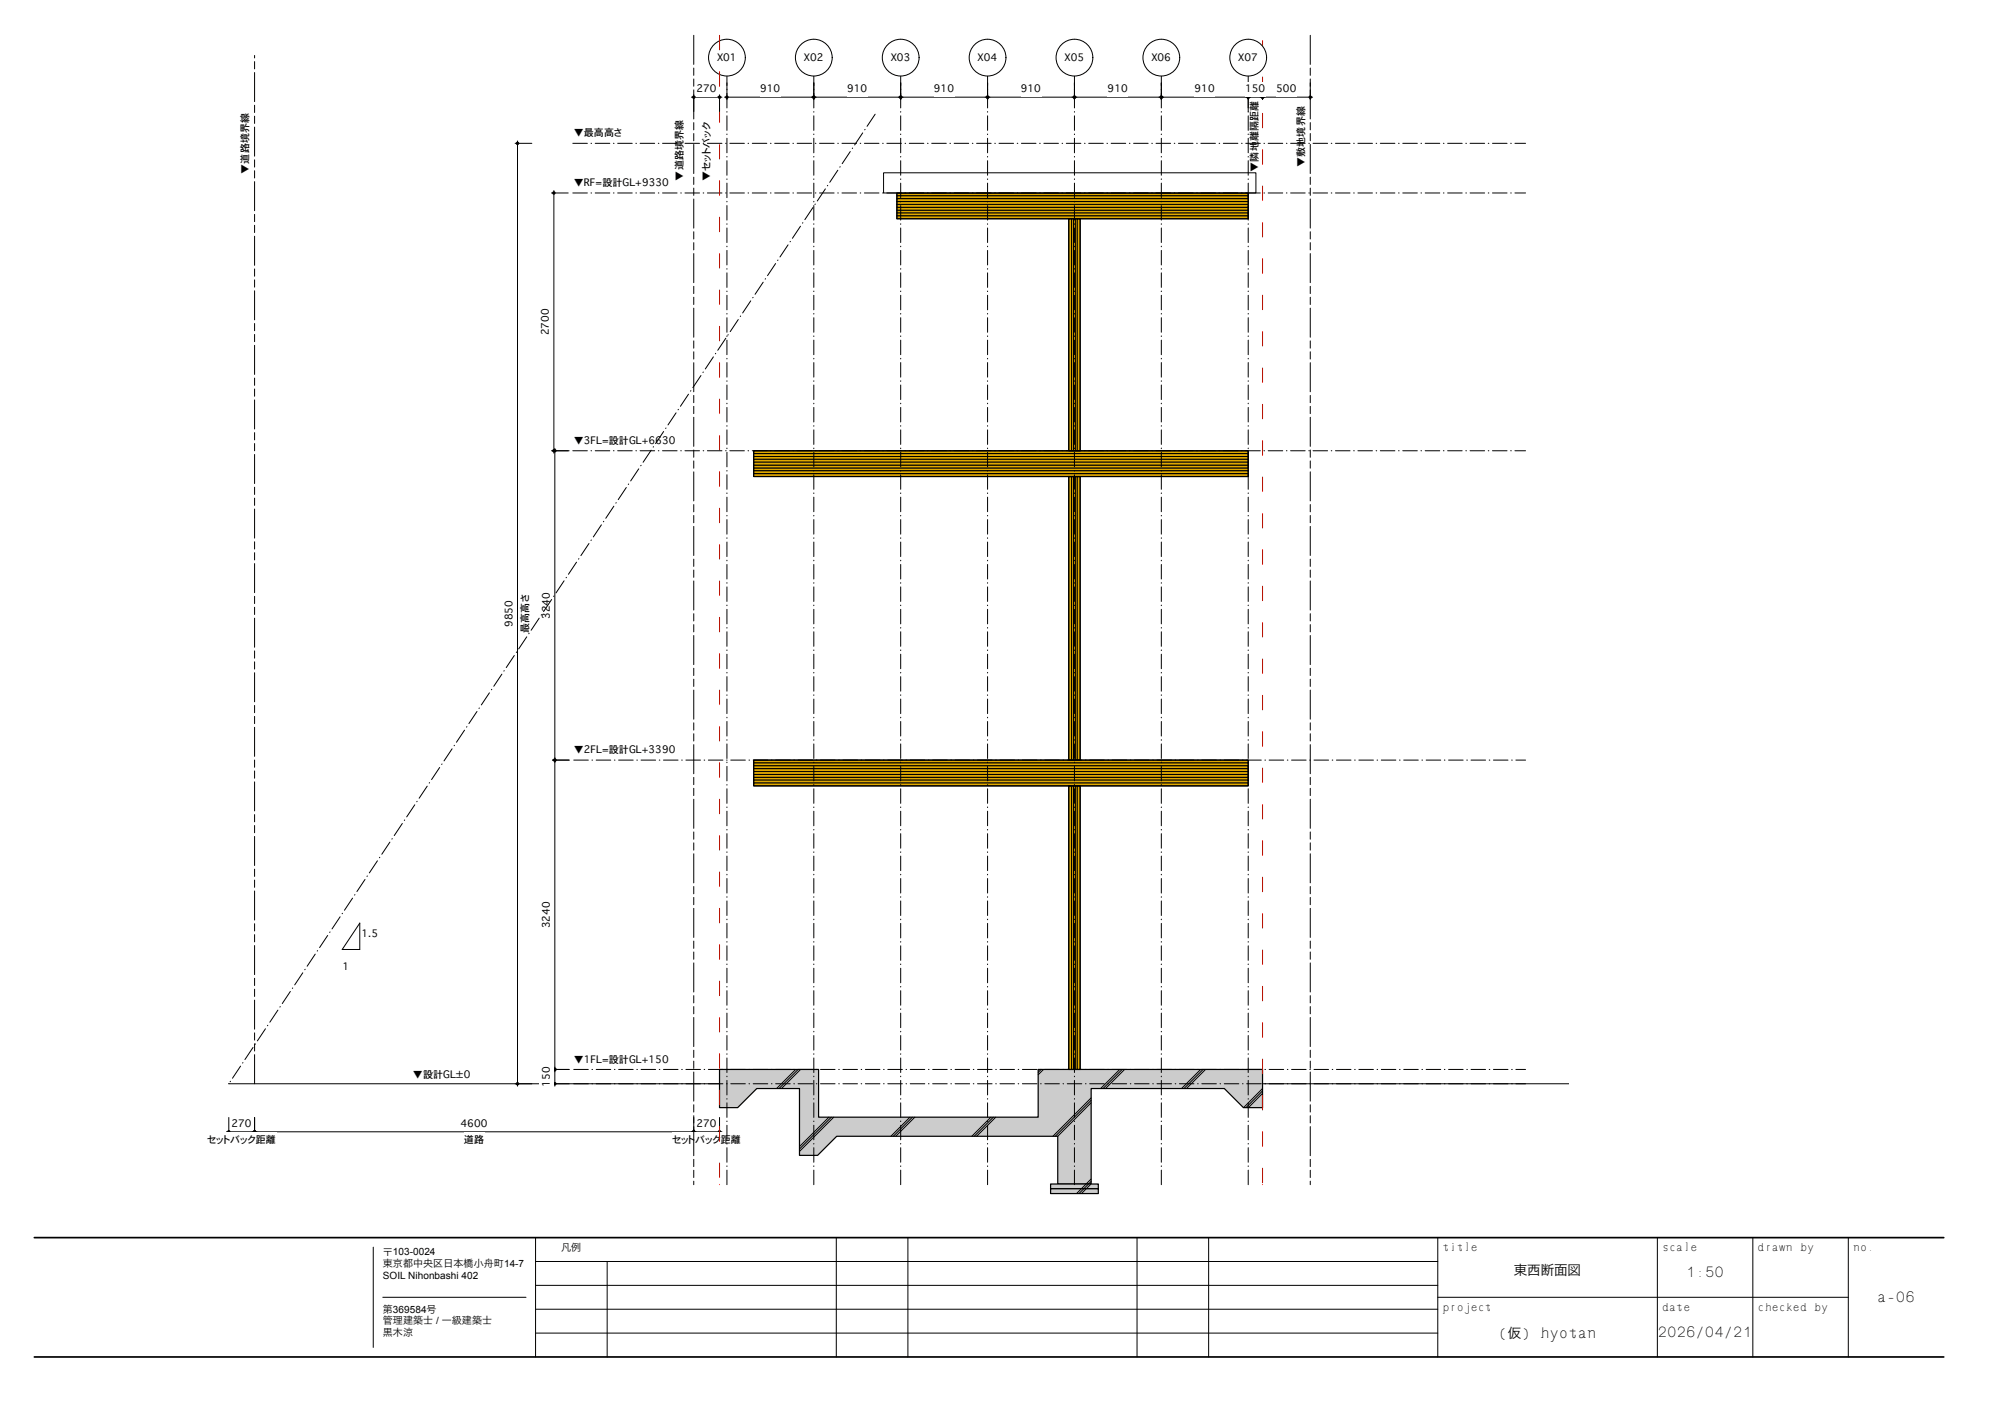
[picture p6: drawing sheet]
<svg xmlns="http://www.w3.org/2000/svg" width="420mm" height="297mm" viewBox="0 0 420 297" stroke-linecap="round" stroke-linejoin="round" font-family="sans-serif">
<path d="M150.7 224h20.8v10h46v-10h47v8h-4l-4-4h-27.9v20h-7v-10h-46.3l-4 4h-3.8v-14h-9l-4 4h-3.8z" fill="#ccc"/>
<g fill="none" stroke="#000" stroke-width=".21">
<path d="M166.7 224l-4 4M167.2 224l-4 4M167.7 224l-4 4M173.6 234l-6.1 6.2M174.1 234l-6.6 6.7M174.7 234l-7.2 7.2M190.6 234l-4 4M191.1 234l-4 4M191.6 234l-4 4M207.6 234l-4 4M208.1 234l-4 4M208.6 234l-4 4"/>
<path d="M217.6 224l-.1 .1M218.1 224l-.6 .6M218.6 224l-1.1 1.1M228.6 230l-8 8M228.6 230.5l-7.5 7.5M228.6 231l-7 7M234.6 224l-4 4M235.1 224l-4 4M235.6 224l-4 4M251.5 224l-4 4M252 224l-4 4M252.5 224l-4 4"/>
<path d="M264.5 228l-4 4M264.5 228.5l-3.5 3.5M264.5 229l-3 3M228.6 247l-1.1 1M228.6 247.5l-.6 .5M228.6 248h-.1"/>
</g>
<path d="M150.7 224h20.8v10h46v-10h47v8h-4l-4-4h-27.9v20h-7v-10h-46.3l-4 4h-3.8v-14h-9l-4 4h-3.8z" fill="none" stroke="#000" stroke-width=".25"/>
<path d="M120.2 227h199.4" fill="none" stroke="#000" stroke-width=".21" stroke-dasharray="3 .8 .1 .8"/>
<path d="M141 25.1h2.9v12.7h-2.9z" fill="#fff"/>
<g fill="none" stroke="#000" stroke-width=".21">
<path d="M47.9 227h102.8M52.8 237.1h93M53.3 234.1v3.5M145.3 236.6v3.5"/>
<circle cx="53.3" cy="237.1" r=".25"/>
<circle cx="145.3" cy="237.1" r=".25"/>
</g>
<g fill="#000">
<circle cx="53.3" cy="237.1" r=".25"/>
<circle cx="145.3" cy="237.1" r=".25"/>
</g>
<g fill="#fff">
<path d="M96.5 233.9h5.7v3h-5.7z"/>
<path d="M97.2 237.3h4.3v3h-4.3z"/>
</g>
<path d="M75.4 193.4v5.5h-3.7zM264.5 227h64.1" fill="none" stroke="#000" stroke-width=".21"/>
<g fill="#fff">
<path d="M75.7 194.2h3.5v2.9h-3.5z"/>
<path d="M71.8 201h1.4v3h-1.4z"/>
<path d="M271.1 22.2h3v12.8h-3z"/>
<path d="M261.4 21.1h3v14.9h-3z"/>
</g>
<g fill="none" stroke="#000" stroke-width=".21">
<path d="M116 39.9v55M115.5 40.4h3.5M115.5 94.4h3.5"/>
<circle cx="116" cy="40.4" r=".25"/>
<circle cx="116" cy="94.4" r=".25"/>
</g>
<g fill="#000">
<circle cx="116" cy="40.4" r=".25"/>
<circle cx="116" cy="94.4" r=".25"/>
</g>
<g fill="#fff">
<path d="M112.8 64.6h3v5.7h-3z"/>
<path d="M146.6 25.5h3v12.4h-3z"/>
</g>
<path d="M157.9 159.2h103.6v.6h-103.6z" fill="#dfa800"/>
<path d="M157.9 159.2h103.6v.6h-103.6z" fill="none" stroke="#000" stroke-width=".21"/>
<path d="M157.9 159.8h103.6v.6h-103.6z" fill="#dfa800"/>
<path d="M157.9 159.8h103.6v.6h-103.6z" fill="none" stroke="#000" stroke-width=".21"/>
<path d="M157.9 160.4h103.6v.6h-103.6z" fill="#dfa800"/>
<path d="M157.9 160.4h103.6v.6h-103.6z" fill="none" stroke="#000" stroke-width=".21"/>
<path d="M157.9 161h103.6v.6h-103.6z" fill="#dfa800"/>
<path d="M157.9 161h103.6v.6h-103.6z" fill="none" stroke="#000" stroke-width=".21"/>
<path d="M157.9 162.8h103.6v.6h-103.6z" fill="#dfa800"/>
<path d="M157.9 162.8h103.6v.6h-103.6z" fill="none" stroke="#000" stroke-width=".21"/>
<path d="M157.9 163.4h103.6v.6h-103.6z" fill="#dfa800"/>
<path d="M157.9 163.4h103.6v.6h-103.6z" fill="none" stroke="#000" stroke-width=".21"/>
<path d="M157.9 162.2h103.6v.6h-103.6z" fill="#dfa800"/>
<path d="M157.9 162.2h103.6v.6h-103.6z" fill="none" stroke="#000" stroke-width=".21"/>
<path d="M157.9 161.6h103.6v.6h-103.6z" fill="#dfa800"/>
<path d="M157.9 161.6h103.6v.6h-103.6z" fill="none" stroke="#000" stroke-width=".21"/>
<path d="M187.9 40.4h73.6v.6h-73.6z" fill="#dfa800"/>
<path d="M187.9 40.4h73.6v.6h-73.6" fill="none" stroke="#000" stroke-width=".21"/>
<path d="M187.9 41h73.6v.6h-73.6z" fill="#dfa800"/>
<path d="M187.9 41h73.6v.6h-73.6" fill="none" stroke="#000" stroke-width=".21"/>
<path d="M187.9 41.6h73.6v.6h-73.6z" fill="#dfa800"/>
<path d="M187.9 41.6h73.6v.6h-73.6" fill="none" stroke="#000" stroke-width=".21"/>
<path d="M187.9 42.2h73.6v.6h-73.6z" fill="#dfa800"/>
<path d="M187.9 42.2h73.6v.6h-73.6" fill="none" stroke="#000" stroke-width=".21"/>
<path d="M187.9 44h73.6v.6h-73.6z" fill="#dfa800"/>
<path d="M187.9 44h73.6v.6h-73.6" fill="none" stroke="#000" stroke-width=".21"/>
<path d="M187.9 44.6h73.6v.6h-73.6z" fill="#dfa800"/>
<path d="M187.9 44.6h73.6v.6h-73.6" fill="none" stroke="#000" stroke-width=".21"/>
<path d="M187.9 43.4h73.6v.6h-73.6z" fill="#dfa800"/>
<path d="M187.9 43.4h73.6v.6h-73.6" fill="none" stroke="#000" stroke-width=".21"/>
<path d="M187.9 42.8h73.6v.6h-73.6z" fill="#dfa800"/>
<path d="M187.9 42.8h73.6v.6h-73.6" fill="none" stroke="#000" stroke-width=".21"/>
<path d="M157.9 164h103.6v.6h-103.6z" fill="#dfa800"/>
<path d="M157.9 164h103.6v.6h-103.6z" fill="none" stroke="#000" stroke-width=".21"/>
<path d="M187.9 45.2h73.6v.6h-73.6z" fill="#dfa800"/>
<path d="M187.9 45.2h73.6v.6h-73.6" fill="none" stroke="#000" stroke-width=".21"/>
<path d="M223.9 164.6h.6v59.4h-.6z" fill="#dfa800"/>
<path d="M223.9 164.6h.6v59.4h-.6zM224.5 164.6h.4v59.4h-.4zM224.9 164.6h.4v59.4h-.4zM225.3 164.6h.4v59.4h-.4z" fill="none" stroke="#000" stroke-width=".21"/>
<path d="M224.7 164.6v59.4M225.1 164.6v59.4M225.5 164.6v59.4" fill="none" stroke="#dfa800" stroke-width=".4"/>
<path d="M225.7 164.6h.6v59.4h-.6z" fill="#dfa800"/>
<path d="M225.7 164.6h.6v59.4h-.6z" fill="none" stroke="#000" stroke-width=".21"/>
<path d="M223.9 99.8h.6v59.4h-.6z" fill="#dfa800"/>
<path d="M223.9 99.8h.6v59.4h-.6zM224.5 99.8h.4v59.4h-.4zM224.9 99.8h.4v59.4h-.4zM225.3 99.8h.4v59.4h-.4z" fill="none" stroke="#000" stroke-width=".21"/>
<path d="M224.7 99.8v59.4M225.1 99.8v59.4M225.5 99.8v59.4" fill="none" stroke="#dfa800" stroke-width=".4"/>
<path d="M225.7 99.8h.6v59.4h-.6z" fill="#dfa800"/>
<path d="M225.7 99.8h.6v59.4h-.6z" fill="none" stroke="#000" stroke-width=".21"/>
<path d="M223.9 45.8h.6v48.6h-.6z" fill="#dfa800"/>
<path d="M223.9 45.8h.6v48.6h-.6zM224.5 45.8h.4v48.6h-.4zM224.9 45.8h.4v48.6h-.4zM225.3 45.8h.4v48.6h-.4z" fill="none" stroke="#000" stroke-width=".21"/>
<path d="M224.7 45.8v48.6M225.1 45.8v48.6M225.5 45.8v48.6" fill="none" stroke="#dfa800" stroke-width=".4"/>
<path d="M225.7 45.8h.6v48.6h-.6z" fill="#dfa800"/>
<path d="M187.9 40.4v5.4M225.7 45.8h.6v48.6h-.6z" fill="none" stroke="#000" stroke-width=".21"/>
<path d="M185.1 36.2h78v4.2h-78z" fill="#fff"/>
<path d="M185.1 36.2h78v4.2h-78z" fill="none" stroke="#000" stroke-width=".21"/>
<path d="M157.9 94.4h103.6v.6h-103.6z" fill="#dfa800"/>
<path d="M157.9 94.4h103.6v.6h-103.6z" fill="none" stroke="#000" stroke-width=".21"/>
<path d="M157.9 95h103.6v.6h-103.6z" fill="#dfa800"/>
<path d="M157.9 95h103.6v.6h-103.6z" fill="none" stroke="#000" stroke-width=".21"/>
<path d="M157.9 95.6h103.6v.6h-103.6z" fill="#dfa800"/>
<path d="M157.9 95.6h103.6v.6h-103.6z" fill="none" stroke="#000" stroke-width=".21"/>
<path d="M157.9 96.2h103.6v.6h-103.6z" fill="#dfa800"/>
<path d="M157.9 96.2h103.6v.6h-103.6z" fill="none" stroke="#000" stroke-width=".21"/>
<path d="M157.9 98h103.6v.6h-103.6z" fill="#dfa800"/>
<path d="M157.9 98h103.6v.6h-103.6z" fill="none" stroke="#000" stroke-width=".21"/>
<path d="M157.9 98.6h103.6v.6h-103.6z" fill="#dfa800"/>
<path d="M157.9 98.6h103.6v.6h-103.6z" fill="none" stroke="#000" stroke-width=".21"/>
<path d="M157.9 97.4h103.6v.6h-103.6z" fill="#dfa800"/>
<path d="M157.9 97.4h103.6v.6h-103.6z" fill="none" stroke="#000" stroke-width=".21"/>
<path d="M157.9 96.8h103.6v.6h-103.6z" fill="#dfa800"/>
<path d="M157.9 96.8h103.6v.6h-103.6z" fill="none" stroke="#000" stroke-width=".21"/>
<path d="M157.9 99.2h103.6v.6h-103.6z" fill="#dfa800"/>
<path d="M157.9 99.2h103.6v.6h-103.6z" fill="none" stroke="#000" stroke-width=".21"/>
<g fill="#fff">
<path d="M120.2 220.5h19.9v2.9h-19.9z"/>
<path d="M120.2 155.7h21.4v2.9h-21.4z"/>
<path d="M120.2 90.9h21.4v2.9h-21.4z"/>
<path d="M86.5 223.7h12.1v3h-12.1z"/>
<path d="M120.2 36.9h20v2.9h-20z"/>
<path d="M120.2 26.5h10.1v2.9h-10.1z"/>
</g>
<path d="M53.3 227v-215.4" fill="none" stroke="#000" stroke-width=".21" stroke-dasharray="6.1 .8 1.5 .8 1.5 .8"/>
<g fill="none" stroke="#000" stroke-width=".21">
<path d="M47.4 237.1h6.4M47.9 234.1v3.5M53.3 234.1v3.5"/>
<circle cx="47.9" cy="237.1" r=".25"/>
<circle cx="53.3" cy="237.1" r=".25"/>
</g>
<g fill="#000">
<circle cx="47.9" cy="237.1" r=".25"/>
<circle cx="53.3" cy="237.1" r=".25"/>
</g>
<g fill="#fff">
<path d="M48.5 233.9h4.3v3h-4.3z"/>
<path d="M43.4 237.3h14.5v3h-14.5z"/>
</g>
<g fill="none" stroke="#000" stroke-width=".21">
<path d="M144.8 237.1h6.4M145.3 234.1v3.5M150.7 234.1v3.5"/>
<circle cx="145.3" cy="237.1" r=".25"/>
<circle cx="150.7" cy="237.1" r=".25"/>
</g>
<g fill="#000">
<circle cx="145.3" cy="237.1" r=".25"/>
<circle cx="150.7" cy="237.1" r=".25"/>
</g>
<g fill="#fff">
<path d="M145.9 233.9h4.3v3h-4.3z"/>
<path d="M140.8 237.3h14.5v3h-14.5z"/>
</g>
<path d="M220.1 248h10v1h-10z" fill="#ccc"/>
<path d="M227.5 248l-1 1M228 248l-1 1M228.5 248l-1 1" fill="none" stroke="#000" stroke-width=".21"/>
<path d="M220.1 248h10v1h-10z" fill="none" stroke="#000" stroke-width=".25"/>
<path d="M220.1 249h10v1h-10z" fill="#ccc"/>
<path d="M226.5 249l-1 1M227 249l-1 1M227.5 249l-1 1" fill="none" stroke="#000" stroke-width=".21"/>
<path d="M220.1 249h10v1h-10z" fill="none" stroke="#000" stroke-width=".25"/>
<path d="M49.9 23.6h3v12.8h-3z" fill="#fff"/>
<g fill="none" stroke="#000" stroke-width=".21">
<path d="M107.9 30h3.5M108.4 29.5v198M107.9 227h3.5"/>
<circle cx="108.4" cy="30" r=".25"/>
<circle cx="108.4" cy="227" r=".25"/>
</g>
<g fill="#000">
<circle cx="108.4" cy="30" r=".25"/>
<circle cx="108.4" cy="227" r=".25"/>
</g>
<g fill="#fff">
<path d="M105.2 125.7h3v5.7h-3z"/>
<path d="M108.6 124.5h3v8h-3z"/>
</g>
<g fill="none" stroke="#000" stroke-width=".21">
<path d="M115.7 94.4h3.5M116.2 93.9v65.8M115.7 159.2h3.5"/>
<circle cx="116.2" cy="94.4" r=".25"/>
<circle cx="116.2" cy="159.2" r=".25"/>
</g>
<g fill="#000">
<circle cx="116.2" cy="94.4" r=".25"/>
<circle cx="116.2" cy="159.2" r=".25"/>
</g>
<path d="M113 124h3v5.7h-3z" fill="#fff"/>
<g fill="none" stroke="#000" stroke-width=".21">
<path d="M115.7 159.2h3.5M116.2 158.7v65.8M115.7 224h3.5"/>
<circle cx="116.2" cy="159.2" r=".25"/>
<circle cx="116.2" cy="224" r=".25"/>
</g>
<g fill="#000">
<circle cx="116.2" cy="159.2" r=".25"/>
<circle cx="116.2" cy="224" r=".25"/>
</g>
<path d="M113 188.8h3v5.7h-3z" fill="#fff"/>
<g fill="none" stroke="#000" stroke-width=".21">
<path d="M115.7 224h3.5M115.7 227h3.5M116.2 223.5v4"/>
<circle cx="116.2" cy="224" r=".25"/>
<circle cx="116.2" cy="227" r=".25"/>
</g>
<g fill="#000">
<circle cx="116.2" cy="224" r=".25"/>
<circle cx="116.2" cy="227" r=".25"/>
</g>
<path d="M113 223.4h3v4.3h-3z" fill="#fff"/>
<path d="M187.9 40.4h73.6v5.4h-73.6zM223.9 45.8h2.4v48.6h-2.4zM157.9 94.4h103.6v5.4h-103.6zM223.9 99.8h2.4v59.4h-2.4zM157.9 159.2h103.6v5.4h-103.6zM223.9 164.6h2.4v59.4h-2.4z" fill="none" stroke="#000" stroke-width=".25"/>
<path d="M183.3 23.9l-135.4 203.1M152.3 248.2v-240M170.5 248.2v-240M188.7 248.2v-240M206.9 248.2v-240M225.1 248.2v-240M243.3 248.2v-240M261.5 248.2v-240" fill="none" stroke="#000" stroke-width=".21" stroke-dasharray="3 .8 .1 .8"/>
<path d="M48 227h-.1" fill="none" stroke="#000" stroke-width=".21"/>
<path d="M264.5 5.9v242.3" fill="none" stroke="#f00" stroke-width=".21" stroke-dasharray="3 4.6"/>
<path d="M264.5 248.1v.1" fill="none" stroke="#f00" stroke-width=".21"/>
<circle cx="152.3" cy="12.1" r="3.8" fill="#fff"/>
<circle cx="152.3" cy="12.1" r="3.8" fill="none" stroke="#000" stroke-width=".21"/>
<g fill="#fff">
<path d="M150.2 10.6h4.2v3h-4.2z"/>
<circle cx="170.5" cy="12.1" r="3.8"/>
</g>
<circle cx="170.5" cy="12.1" r="3.8" fill="none" stroke="#000" stroke-width=".21"/>
<g fill="#fff">
<path d="M168.4 10.6h4.2v3h-4.2z"/>
<circle cx="188.7" cy="12.1" r="3.8"/>
</g>
<circle cx="188.7" cy="12.1" r="3.8" fill="none" stroke="#000" stroke-width=".21"/>
<g fill="#fff">
<path d="M186.6 10.6h4.2v3h-4.2z"/>
<circle cx="206.9" cy="12.1" r="3.8"/>
</g>
<circle cx="206.9" cy="12.1" r="3.8" fill="none" stroke="#000" stroke-width=".21"/>
<g fill="#fff">
<path d="M204.8 10.6h4.2v3h-4.2z"/>
<circle cx="225.1" cy="12.1" r="3.8"/>
</g>
<circle cx="225.1" cy="12.1" r="3.8" fill="none" stroke="#000" stroke-width=".21"/>
<g fill="#fff">
<path d="M223 10.6h4.2v3h-4.2z"/>
<circle cx="243.3" cy="12.1" r="3.8"/>
</g>
<circle cx="243.3" cy="12.1" r="3.8" fill="none" stroke="#000" stroke-width=".21"/>
<g fill="#fff">
<path d="M241.2 10.6h4.2v3h-4.2z"/>
<circle cx="261.5" cy="12.1" r="3.8"/>
</g>
<circle cx="261.5" cy="12.1" r="3.8" fill="none" stroke="#000" stroke-width=".21"/>
<path d="M259.4 10.6h4.2v3h-4.2z" fill="#fff"/>
<path d="M145.3 7.4v240.8M274.5 7.4v240.8" fill="none" stroke="#000" stroke-width=".21" stroke-dasharray="6.1 .8 1.5 .8 1.5 .8"/>
<path d="M150.7 7.4v240.8" fill="none" stroke="#f00" stroke-width=".21" stroke-dasharray="3 4.6"/>
<path d="M150.7 248.1v.1" fill="none" stroke="#f00" stroke-width=".21"/>
<g fill="none" stroke="#000" stroke-width=".21">
<path d="M145.3 19.9v3.5M150.7 19.9v3.5M144.8 20.4h6.4"/>
<circle cx="145.3" cy="20.4" r=".25"/>
<circle cx="150.7" cy="20.4" r=".25"/>
</g>
<g fill="#000">
<circle cx="145.3" cy="20.4" r=".25"/>
<circle cx="150.7" cy="20.4" r=".25"/>
</g>
<path d="M145.9 17.2h4.3v3h-4.3z" fill="#fff"/>
<g fill="none" stroke="#000" stroke-width=".21">
<path d="M152.3 17.4v3.5M170.5 17.4v3.5M151.8 20.4h19.2"/>
<circle cx="152.3" cy="20.4" r=".25"/>
<circle cx="170.5" cy="20.4" r=".25"/>
</g>
<g fill="#000">
<circle cx="152.3" cy="20.4" r=".25"/>
<circle cx="170.5" cy="20.4" r=".25"/>
</g>
<path d="M159.2 17.2h4.3v3h-4.3z" fill="#fff"/>
<g fill="none" stroke="#000" stroke-width=".21">
<path d="M170.5 17.4v3.5M188.7 17.4v3.5M170 20.4h19.2"/>
<circle cx="170.5" cy="20.4" r=".25"/>
<circle cx="188.7" cy="20.4" r=".25"/>
</g>
<g fill="#000">
<circle cx="170.5" cy="20.4" r=".25"/>
<circle cx="188.7" cy="20.4" r=".25"/>
</g>
<path d="M177.4 17.2h4.3v3h-4.3z" fill="#fff"/>
<g fill="none" stroke="#000" stroke-width=".21">
<path d="M188.7 17.4v3.5M206.9 17.4v3.5M188.2 20.4h19.2"/>
<circle cx="188.7" cy="20.4" r=".25"/>
<circle cx="206.9" cy="20.4" r=".25"/>
</g>
<g fill="#000">
<circle cx="188.7" cy="20.4" r=".25"/>
<circle cx="206.9" cy="20.4" r=".25"/>
</g>
<path d="M195.6 17.2h4.3v3h-4.3z" fill="#fff"/>
<g fill="none" stroke="#000" stroke-width=".21">
<path d="M206.9 17.4v3.5M225.1 17.4v3.5M206.4 20.4h19.2"/>
<circle cx="206.9" cy="20.4" r=".25"/>
<circle cx="225.1" cy="20.4" r=".25"/>
</g>
<g fill="#000">
<circle cx="206.9" cy="20.4" r=".25"/>
<circle cx="225.1" cy="20.4" r=".25"/>
</g>
<path d="M213.8 17.2h4.3v3h-4.3z" fill="#fff"/>
<g fill="none" stroke="#000" stroke-width=".21">
<path d="M225.1 17.4v3.5M243.3 17.4v3.5M224.6 20.4h19.2"/>
<circle cx="225.1" cy="20.4" r=".25"/>
<circle cx="243.3" cy="20.4" r=".25"/>
</g>
<g fill="#000">
<circle cx="225.1" cy="20.4" r=".25"/>
<circle cx="243.3" cy="20.4" r=".25"/>
</g>
<path d="M232 17.2h4.3v3h-4.3z" fill="#fff"/>
<g fill="none" stroke="#000" stroke-width=".21">
<path d="M243.3 17.4v3.5M261.5 17.4v3.5M242.8 20.4h19.2"/>
<circle cx="243.3" cy="20.4" r=".25"/>
<circle cx="261.5" cy="20.4" r=".25"/>
</g>
<g fill="#000">
<circle cx="243.3" cy="20.4" r=".25"/>
<circle cx="261.5" cy="20.4" r=".25"/>
</g>
<path d="M250.2 17.2h4.3v3h-4.3z" fill="#fff"/>
<g fill="none" stroke="#000" stroke-width=".21">
<path d="M264.5 17.4v3.5M274.5 17.4v3.5M264 20.4h11"/>
<circle cx="264.5" cy="20.4" r=".25"/>
<circle cx="274.5" cy="20.4" r=".25"/>
</g>
<g fill="#000">
<circle cx="264.5" cy="20.4" r=".25"/>
<circle cx="274.5" cy="20.4" r=".25"/>
</g>
<path d="M267.3 17.2h4.3v3h-4.3z" fill="#fff"/>
<g fill="none" stroke="#000" stroke-width=".21">
<path d="M261.5 19.9v3.5M264.5 17.4v3.5M261 20.4h4"/>
<circle cx="261.5" cy="20.4" r=".25"/>
<circle cx="264.5" cy="20.4" r=".25"/>
</g>
<g fill="#000">
<circle cx="261.5" cy="20.4" r=".25"/>
<circle cx="264.5" cy="20.4" r=".25"/>
</g>
<path d="M260.8 17.2h4.3v3h-4.3z" fill="#fff"/>
<path d="M120 30h199.6M120 40.4h199.6M120 94.4h199.6M120.2 159.2h199.4M120.2 224h199.4" fill="none" stroke="#000" stroke-width=".21" stroke-dasharray="3 .8 .1 .8"/>
<path d="M112.2 259.3v25M387.2 259.3v25M78.2 261.3v21M112.2 279.3h189M112.2 274.3h189M112.2 269.3h189M112.2 264.3h189M301.2 271.8h86" fill="none" stroke="#000" stroke-width=".21"/>
<path d="M7.2 259.3h400M7.2 284.3h400" fill="none" stroke="#000" stroke-width=".36"/>
<g fill="#fff">
<path d="M393.2 270.4h8v2.8h-8z"/>
<path d="M353.2 265.1h8v2.8h-8z"/>
</g>
<path d="M301.2 259.3v25M347.2 259.3v25" fill="none" stroke="#000" stroke-width=".21"/>
<g fill="#fff">
<path d="M347.3 277.6h19.8v2.8h-19.8z"/>
<path d="M313.9 277.8h20.6v2.8h-20.6z"/>
</g>
<path d="M175.2 259.3v25M190.2 259.3v25M367.2 259.3v25M127.2 264.3v20" fill="none" stroke="#000" stroke-width=".21"/>
<g fill="#fff">
<path d="M317.1 264.7h14.2v2.8h-14.2z"/>
<path d="M377.2 264.7v2.8z"/>
<path d="M377.2 277.2v2.8z"/>
</g>
<path d="M238.2 259.3v25M253.2 259.3v25M80.2 271.8h30" fill="none" stroke="#000" stroke-width=".21"/>
<g font-size="2.8">
<text x="317.1" y="267.2">東西断面図</text>
<text x="353.2" y="267.5">1:50</text>
<text x="393.2" y="272.8">A-06</text>
<text x="313.9" y="280.2">(仮) Hyotan</text>
<text x="347.3" y="280">2026/04/21</text>
</g>
<g font-size="2.1">
<text x="150.2" y="12.7">X01</text>
<text x="168.4" y="12.7">X02</text>
<text x="186.6" y="12.7">X03</text>
<text x="204.8" y="12.7">X04</text>
<text x="223" y="12.7">X05</text>
<text x="241.2" y="12.7">X06</text>
<text x="259.4" y="12.7">X07</text>
<text x="145.9" y="19.3">270</text>
<text x="159.2" y="19.3">910</text>
<text x="177.4" y="19.3">910</text>
<text x="195.6" y="19.3">910</text>
<text x="213.8" y="19.3">910</text>
<text x="232" y="19.3">910</text>
<text x="250.2" y="19.3">910</text>
<text x="260.8" y="19.3">150</text>
<text x="267.3" y="19.3">500</text>
<text x="120.2" y="28.6">▼最高高さ</text>
<text x="263.5" y="36" transform="rotate(-90 263.5 36)">▼隣地離隔距離</text>
<text x="273.3" y="35" transform="rotate(-90 273.3 35)">▼敷地境界線</text>
<text x="52" y="36.4" transform="rotate(-90 52 36.4)">▼道路境界線</text>
<text x="120.2" y="39">▼RF=設計GL+9330</text>
<text x="143.1" y="37.8" transform="rotate(-90 143.1 37.8)">▼道路境界線</text>
<text x="148.7" y="37.9" transform="rotate(-90 148.7 37.9)">▼セットバック</text>
<text x="115" y="70.3" transform="rotate(-90 115 70.3)">2700</text>
<text x="120.2" y="93">▼3FL=設計GL+6630</text>
<text x="107.3" y="131.4" transform="rotate(-90 107.3 131.4)">9850</text>
<text x="115.2" y="129.7" transform="rotate(-90 115.2 129.7)">3240</text>
<text x="110.7" y="132.5" transform="rotate(-90 110.7 132.5)">最高高さ</text>
<text x="120.2" y="157.8">▼2FL=設計GL+3390</text>
<text x="75.7" y="196.3">1.5</text>
<text x="115.2" y="194.5" transform="rotate(-90 115.2 194.5)">3240</text>
<text x="71.8" y="203.2">1</text>
<text x="86.5" y="225.8">▼設計GL±0</text>
<text x="115.2" y="227.7" transform="rotate(-90 115.2 227.7)">150</text>
<text x="120.2" y="222.6">▼1FL=設計GL+150</text>
<text x="43.4" y="239.4">セットバック距離</text>
<text x="48.5" y="236">270</text>
<text x="96.5" y="236">4600</text>
<text x="97.2" y="239.4">道路</text>
<text x="140.8" y="239.4">セットバック距離</text>
<text x="145.9" y="236">270</text>
<text x="80.2" y="263">〒103-0024</text>
<text x="117.6" y="262.2">凡例</text>
<text x="302.2" y="262.1">title</text>
<text x="348.2" y="262.1">scale</text>
<text x="368.2" y="262.1">drawn</text>
<text x="377.1" y="262.1">by</text>
<text x="388.2" y="262.1">No.</text>
<text x="80.2" y="267.8">SOIL Nihonbashi 402</text>
<text x="80.2" y="265.4">東京都中央区日本橋小舟町14-7</text>
<text x="80.2" y="275">第369584号</text>
<text x="302.2" y="274.6">project</text>
<text x="348.2" y="274.6">date</text>
<text x="368.2" y="274.6">checked</text>
<text x="380" y="274.6">by</text>
<text x="80.2" y="277.5">管理建築士 / 一級建築士</text>
<text x="80.2" y="279.9">黒木涼</text>
</g>
</svg>
